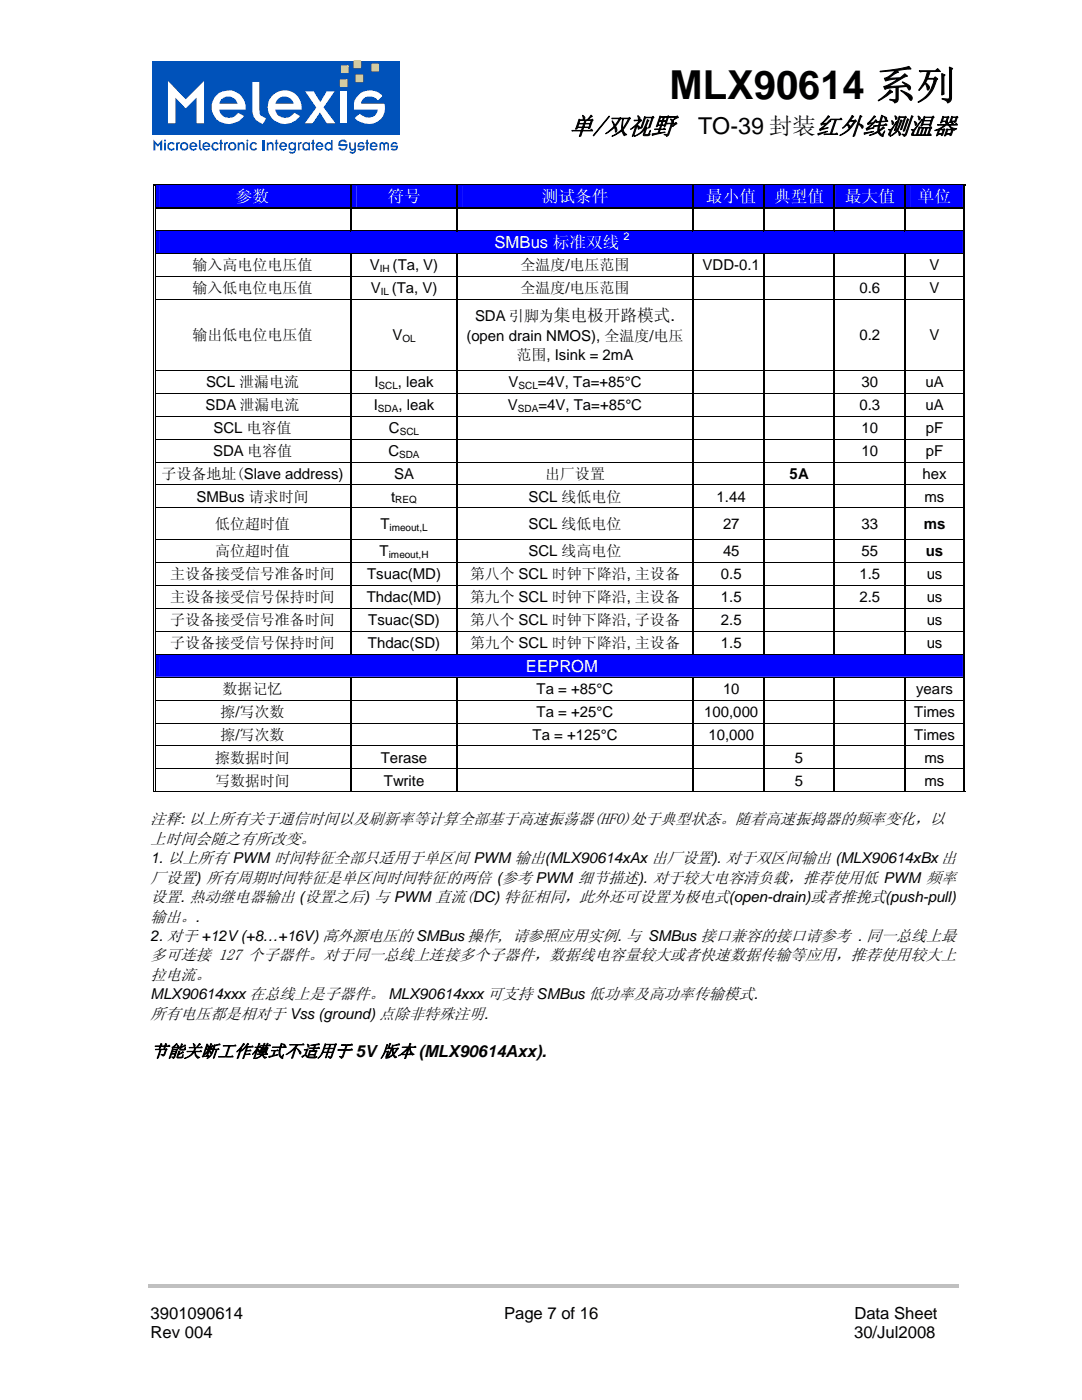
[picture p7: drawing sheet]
<svg xmlns="http://www.w3.org/2000/svg" width="216mm" height="279mm" viewBox="0 0 216 279" stroke-linecap="round" stroke-linejoin="round" font-family="sans-serif">
<path d="M29.5 256.3h161.8v.7h-161.8z" fill="#c0c0c0"/>
<g fill="#fff">
<path d="M34 16.3l3.5 3.7 3.6-3.7v8.2h-1.5v-4.9l-2.1 2.1-2-2.1v4.9h-1.5z" fill-rule="evenodd"/>
<path d="M43.4 19.2a3.3 3.3 0 0 1 3.9-.7 3.3 3.3 0 0 1 1.9 3.4h-5.2a2.05 2.05 0 0 0 1.6 1.6 2.05 2.05 0 0 0 2.2-.9l1.1 .6a3.5 3.5 0 0 1-6.1-.6 3.1 3.1 0 0 1 .6-3.4zM44.6 19.7l-.6 1.1h3.7a1.91 1.91 0 0 0-3.1-1.1z" fill-rule="evenodd"/>
<path d="M50.5 16.5h1.4v5.6a1.51 1.51 0 0 0 1.3 1.5l-.6 1.2-.5-.3a2.44 2.44 0 0 1-1.6-2.2z" fill-rule="evenodd"/>
<path d="M54.2 19.4a3.4 3.4 0 0 1 3.9-1 3.4 3.4 0 0 1 2.1 3.5h-5.2a2.05 2.05 0 0 0 1.6 1.6 2.05 2.05 0 0 0 2.1-.9l1.2 .6a3.6 3.6 0 0 1-6.2-.5 3.3 3.3 0 0 1 .5-3.3zM55.7 19.7l-.5 .5-.2 .6h3.6a1.91 1.91 0 0 0-2.9-1.1z" fill-rule="evenodd"/>
<path d="M60.8 18.3h1.7l1.3 2.1 1.3-2.1h1.5l-2.1 3.1 2.2 3.1h-1.7l-1.2-2.1-1.5 2.1h-1.5l2.2-3z" fill-rule="evenodd"/>
<path d="M71.2 19.1a3.5 3.5 0 0 1 4.8 .2l-.9 .8a1.93 1.93 0 0 0-3.2 .1l-.2 .6h4.6a3.2 3.2 0 0 1-1.1 3.4 3.2 3.2 0 0 1-3.6 .1l-1.1-.7 1.1-.9a2.01 2.01 0 0 0 3.4-.4v-.3h-4.6a3.1 3.1 0 0 1 .8-2.9z" fill-rule="evenodd"/>
</g>
<path d="M67.7 18.3h1.4v6.2h-1.4z" fill="#fff"/>
<path d="M30.4 12.2h49.3v14.7h-49.3z" fill="#0052ba"/>
<g fill="#fff">
<path d="M33.5 16.2l3.6 3.6 3.6-3.6v8.4h-1.5v-5.1l-2.1 2.2-2.1-2.2v5.1h-1.5z" fill-rule="evenodd"/>
<path d="M43.2 19a3.4 3.4 0 0 1 3.9-.6 3.4 3.4 0 0 1 1.9 3.5h-5.2a2.01 2.01 0 0 0 1.6 1.6 2.01 2.01 0 0 0 2.1-1l1.2 .7a3.6 3.6 0 0 1-6-.1 3.3 3.3 0 0 1 .5-4.1zM44.2 19.8l-.4 .9h3.6a1.97 1.97 0 0 0-3.2-.9z" fill-rule="evenodd"/>
<path d="M50.4 16.3h1.3l.1 6.4 .2 .4 1.1 .5-.6 1.2-.5-.3a2.48 2.48 0 0 1-1.6-2.2z" fill-rule="evenodd"/>
<path d="M54.1 19.4a3.4 3.4 0 0 1 4-1.1 3.4 3.4 0 0 1 2.1 3.6h-5.3a2.07 2.07 0 0 0 1.7 1.6 2.07 2.07 0 0 0 2.1-1l1.2 .7a3.5 3.5 0 0 1-4.2 1.3 3.5 3.5 0 0 1-2.2-3.7l.1-.7zM55.4 19.8l-.5 .9h3.7a1.89 1.89 0 0 0-3.2-.9z" fill-rule="evenodd"/>
<path d="M60.9 18.2h1.7l1.3 2.2 1.3-2.2h1.6l-2.2 3.2 2.4 3.2h-1.8l-1.4-2.2-1.4 2.2h-1.6l2.3-3.1z" fill-rule="evenodd"/>
<path d="M71.9 18.6a3.4 3.4 0 0 1 4.4 .6l-.9 .9a1.95 1.95 0 0 0-3.3 .3v.3h4.7a3.3 3.3 0 0 1-1.3 3.5 3.3 3.3 0 0 1-3.6 .1l-.7-.3-.4-.4 1-.9a2.14 2.14 0 0 0 3.3-.1l.3-.7h-4.7a2.96 2.96 0 0 1 1.2-3.3z" fill-rule="evenodd"/>
</g>
<path d="M67.9 18.2h1.4v6.4h-1.4z" fill="#fff"/>
<path d="M67.9 15.9h1.4v1.4h-1.4z" fill="#fad716"/>
<path d="M67.9 15.9h1.4v1.4h-1.4z" fill="none" stroke="#fad716" stroke-width=".2"/>
<path d="M68.1 13.1h1.4v1.4h-1.4z" fill="#fad716"/>
<path d="M68.1 13.1h1.4v1.4h-1.4z" fill="none" stroke="#fad716" stroke-width=".2"/>
<path d="M71 15h1.4v1.3h-1.4z" fill="#fad716"/>
<path d="M71 15h1.4v1.3h-1.4z" fill="none" stroke="#fad716" stroke-width=".2"/>
<path d="M74.2 12.8h1.3v1.4h-1.3z" fill="#fad716"/>
<path d="M74.2 12.8h1.3v1.4h-1.3z" fill="none" stroke="#fad716" stroke-width=".2"/>
<path d="M70.6 12.2h1.4v1.3h-1.4z" fill="#fad716"/>
<path d="M70.6 12.2h1.4v1.3h-1.4z" fill="none" stroke="#fad716" stroke-width=".2"/>
<g fill="#0052ba">
<path d="M30.6 27.9l.9 .9 .9-.9v2.1h-.4v-1.3l-.5 .6-.5-.6v1.3h-.4z" fill-rule="evenodd"/>
<path d="M32.8 28.4h.3v1.6h-.3zM32.9 27.9h.2l-.1 .4-.2-.1z" fill-rule="evenodd"/>
<path d="M33.6 28.6a.76 .76 0 0 1 1.2 .1l-.4 .1a.4 .4 0 0 0-.4-.1 .4 .4 0 0 0-.3 .3v.4a.46 .46 0 0 0 .4 .4 .46 .46 0 0 0 .5-.3l.2 .2-.1 .2a.82 .82 0 0 1-1.3-.4v-.6z" fill-rule="evenodd"/>
<path d="M35.2 28.4h.3v.2l.1-.3h.3l-.1 .4h-.1l-.2 .1v1.2h-.3z" fill-rule="evenodd"/>
<path d="M35.9 29.2a.86 .86 0 0 1 1.7 0 .86 .86 0 0 1-1.7 0zM36.3 28.9v.5l.1 .2a.55 .55 0 0 0 .8-.2l-.1-.5a.46 .46 0 0 0-.8 0z" fill-rule="evenodd"/>
<path d="M38 28.6a.83 .83 0 0 1 .9-.1 .83 .83 0 0 1 .5 .8h-1.3a.51 .51 0 0 0 .4 .4 .51 .51 0 0 0 .5-.2l.3 .2a.86 .86 0 0 1-1.3 .2 .86 .86 0 0 1 0-1.3zM38.3 28.7l-.2 .4h.9a.45 .45 0 0 0-.7-.4z" fill-rule="evenodd"/>
<path d="M39.7 27.9h.3v1.7l.3 .2-.1 .3-.5-.5z" fill-rule="evenodd"/>
<path d="M40.6 28.6a.88 .88 0 0 1 .9-.1 .88 .88 0 0 1 .5 .8h-1.3a.48 .48 0 0 0 .4 .5 .48 .48 0 0 0 .5-.3l.3 .2-.2 .2a.84 .84 0 0 1-1.3-.4v-.6zM40.9 28.7l-.2 .4h.9a.45 .45 0 0 0-.7-.4z" fill-rule="evenodd"/>
<path d="M42.4 28.6l.1-.1a.88 .88 0 0 1 1.2 .2l-.3 .2a.49 .49 0 0 0-.8 0 .49 .49 0 0 0 .1 .7 .42 .42 0 0 0 .7-.1l.3 .2a.86 .86 0 0 1-1.3 .1 .86 .86 0 0 1 0-1.2z" fill-rule="evenodd"/>
<path d="M43.9 27.9h.3v.5h.3v.3h-.3v1.3h-.3v-1.3h-.1v-.3h.1z" fill-rule="evenodd"/>
<path d="M44.7 28.4h.3v.2l.2-.3 .3 .1-.1 .3h-.1l-.3 .1v1.2h-.3z" fill-rule="evenodd"/>
<path d="M45.5 29.2a.85 .85 0 0 1 1.7 0 .85 .85 0 0 1-1.7 0zM45.9 28.9v.2a.45 .45 0 0 0 .3 .6 .45 .45 0 0 0 .6-.3v-.4a.47 .47 0 0 0-.4-.4 .47 .47 0 0 0-.5 .3z" fill-rule="evenodd"/>
<path d="M47.4 28.4l.4 .1a.57 .57 0 0 1 1 .2v1.3h-.3v-1.2a.4 .4 0 0 0-.4-.1 .4 .4 0 0 0-.3 .3v1h-.4z" fill-rule="evenodd"/>
<path d="M49.2 28.4h.3v1.6h-.3zM49.3 27.9h.3l-.2 .4-.2-.2z" fill-rule="evenodd"/>
<path d="M50.1 28.6l.4-.3h.3l.5 .4-.3 .2a.5 .5 0 0 0-.7 0 .5 .5 0 0 0 0 .7 .5 .5 0 0 0 .7-.1l.3 .2a.86 .86 0 0 1-1.2 .2 .86 .86 0 0 1 0-1.3z" fill-rule="evenodd"/>
</g>
<path d="M52.7 27.9v2.1" fill="none" stroke="#0052ba" stroke-width=".4"/>
<g fill="#0052ba">
<path d="M53.2 28.4l.4 .1a.57 .57 0 0 1 1 .2v1.3h-.3v-1.1a.43 .43 0 0 0-.7 .1v1h-.4z" fill-rule="evenodd"/>
<path d="M55 27.9h.3v.5h.2v.3h-.2v1.3h-.3v-1.3h-.2z" fill-rule="evenodd"/>
<path d="M55.9 28.6a.81 .81 0 0 1 1-.2 .81 .81 0 0 1 .4 .9h-1.2l.1 .3a.47 .47 0 0 0 .8-.1l.2 .2a.86 .86 0 0 1-1.2 .1 .86 .86 0 0 1-.1-1.2zM56.3 28.7l-.2 .4h.8l-.2-.4z" fill-rule="evenodd"/>
<path d="M57.6 28.7a.7 .7 0 0 1 1.1-.1v-.2h.4v1.5a.78 .78 0 0 1-.6 .8 .78 .78 0 0 1-.9-.4l.3-.1 .1 .1h.5l.2-.2v-.3a.69 .69 0 0 1-1.1-.3zM58 28.7l-.1 .3v.5a.43 .43 0 0 0 .5 .2 .43 .43 0 0 0 .3-.3l-.1-.7z" fill-rule="evenodd"/>
<path d="M59.5 28.4h.3v.2l.1-.3 .4 .1-.2 .3h-.1l-.2 .1v1.2h-.3z" fill-rule="evenodd"/>
<path d="M60.4 28.7l.5-.4 .5 .1 .1 .2v-.2h.3v1.6l-.4-.1a.68 .68 0 0 1-1.1-.4zM60.8 28.7l-.2 .3v.4a.49 .49 0 0 0 .8 .1 .49 .49 0 0 0-.1-.8z" fill-rule="evenodd"/>
<path d="M62.3 27.9h.3v.5h.2v.3h-.2v1.3h-.3v-1.3h-.2v-.3h.2z" fill-rule="evenodd"/>
<path d="M63.2 28.6a.81 .81 0 0 1 .9-.1 .81 .81 0 0 1 .5 .8h-1.2l.1 .4 .4 .1 .3-.3 .3 .2-.2 .2a.86 .86 0 0 1-1.2-.1 .86 .86 0 0 1 .1-1.2zM63.4 28.9v.2h.8l-.3-.4h-.3z" fill-rule="evenodd"/>
<path d="M65.1 28.5l.2-.2h.4l.4 .3v-.7h.3v2.1h-.3l-.1-.1-.5 .2-.6-.4-.1-.8zM65.1 29v.4a.47 .47 0 0 0 .7 .2 .47 .47 0 0 0 .2-.6 .47 .47 0 0 0-.7-.2z" fill-rule="evenodd"/>
<path d="M67.7 28.2l.2-.2a.87 .87 0 0 1 1.1 0l.3 .3-.4 .2a.54 .54 0 0 0-.6-.3 .54 .54 0 0 0-.4 .5h1.4a1.01 1.01 0 0 1-.5 1.3 1.01 1.01 0 0 1-1.3-.5l.3-.1 .4 .3h.5l.3-.6h-1.5z" fill-rule="evenodd"/>
<path d="M69.7 28.4h.3v1.1a.43 .43 0 0 0 .7 0v-1.1h.3v1.8l-.4 .4a.69 .69 0 0 1-.9-.3l.3-.1 .1 .1h.4l.2-.4a.56 .56 0 0 1-.6 .2 .56 .56 0 0 1-.4-.5z" fill-rule="evenodd"/>
<path d="M71.5 28.6l.4-.3h.4l.4 .4-.3 .2-.1-.2h-.4l-.3 .4h1.2a.84 .84 0 0 1-.5 .9 .84 .84 0 0 1-1-.2l.3-.2a.5 .5 0 0 0 .8-.2h-1.1z" fill-rule="evenodd"/>
<path d="M73.1 27.9h.3v.5h.2v.3h-.2v1.3h-.3v-1.3h-.2v-.3h.2z" fill-rule="evenodd"/>
<path d="M74 28.6a.88 .88 0 0 1 .9-.1 .88 .88 0 0 1 .5 .8h-1.3a.51 .51 0 0 0 .4 .4 .51 .51 0 0 0 .5-.2l.3 .2-.2 .2a.84 .84 0 0 1-1.3-.4v-.6zM74.3 28.7l-.2 .4h.9a.45 .45 0 0 0-.7-.4z" fill-rule="evenodd"/>
<path d="M75.8 28.6a.47 .47 0 0 1 .5-.3 .47 .47 0 0 1 .4 .4 .49 .49 0 0 1 .5-.4 .49 .49 0 0 1 .4 .4v1.3h-.3v-1.3h-.2l-.3 .2v1.1h-.3v-1.2l-.2-.1-.3 .1v1.2h-.3z" fill-rule="evenodd"/>
<path d="M78.2 28.6a.77 .77 0 0 1 1.1 .1l-.2 .2-.2-.2h-.4l-.2 .4h1.1a.79 .79 0 0 1-.4 .9 .79 .79 0 0 1-1-.2l.3-.3a.43 .43 0 0 0 .4 .3 .43 .43 0 0 0 .4-.4h-1.2v-.4z" fill-rule="evenodd"/>
</g>
<g fill="#00f">
<path d="M31 37h38.9v4.3h-38.9z"/>
<path d="M31.9 37h37v4.3h-37z"/>
<path d="M70.2 37h20.9v4.3h-20.9z"/>
<path d="M71.2 37h18.9v4.3h-18.9z"/>
<path d="M91.3 37h46.9v4.3h-46.9z"/>
<path d="M92.4 37h44.7v4.3h-44.7z"/>
<path d="M138.4 37h13.9v4.3h-13.9z"/>
<path d="M139.4 37h11.8v4.3h-11.8z"/>
<path d="M152.5 37h13.9v4.3h-13.9z"/>
<path d="M153.5 37h11.9v4.3h-11.9z"/>
<path d="M166.6 37h13.9v4.3h-13.9z"/>
<path d="M167.7 37h11.8v4.3h-11.8z"/>
<path d="M180.7 37h11.4v4.3h-11.4z"/>
<path d="M181.8 37h9.4v4.3h-9.4z"/>
</g>
<g fill="#000">
<path d="M30.5 37h.2zM30.9 37h.1zM69.9 36.8h.3v.2h-.3zM91.1 36.8h.2v.2h-.2zM138.2 36.8h.2v.2h-.2zM152.3 36.8h.2v.2h-.2zM166.4 36.8h.2v.2h-.2zM180.5 36.8h.2v.2h-.2zM192.1 37h.2zM192.1 36.8h.5v.2h-.5zM192.4 37h.2zM30.5 41.3h.2v.3h-.2z"/>
<path d="M30.9 41.3h.1v.3h-.1zM69.9 41.3h.3v.3h-.3zM91.1 41.3h.2v.3h-.2zM138.2 41.3h.2v.3h-.2zM152.3 41.3h.2v.3h-.2zM166.4 41.3h.2v.3h-.2zM180.5 41.3h.2v.3h-.2zM192.1 41.3h.2v.3h-.2zM192.4 41.3h.2v.3h-.2z"/>
</g>
<g fill="none" stroke="#000" stroke-width=".23">
<path d="M30.5 36.9h39.4M70.2 36.9h20.9M91.2 37v4.3M91.3 36.9h46.9M138.3 37v4.3M138.4 36.9h13.9M152.4 37v4.3M152.5 36.9h13.9M166.5 37v4.3M166.6 36.9h13.9M180.6 37v4.3M180.7 36.9h11.4"/>
<path d="M31 41.5h38.9M70.2 41.5h20.9M91.2 41.6v4.3M91.3 41.5h46.9M138.3 41.6v4.3M138.4 41.5h13.9M152.4 41.6v4.3M152.5 41.5h13.9M166.5 41.6v4.3M166.6 41.5h13.9M180.6 41.6v4.3M180.7 41.5h11.4"/>
</g>
<path d="M31 37h38.9M70.2 37h20.9M91.3 37h46.9M138.4 37h13.9M152.5 37h13.9M166.6 37h13.9M180.7 37h11.4" fill="none" stroke="#00f" stroke-width=".2"/>
<path d="M30.6 37v4.3M30.9 37v4.3M192.2 37v4.3M192.5 37v4.3M30.6 41.6v4.3M30.9 41.6v4.3M192.2 41.6v4.3M192.5 41.6v4.3" fill="none" stroke="#000" stroke-width=".2"/>
<path d="M70 37v4.3M70 41.6v4.3" fill="none" stroke="#000" stroke-width=".25"/>
<g fill="#00f">
<path d="M31 46.2h161.1v4.3h-161.1z"/>
<path d="M31.9 46.2h159.3v4.3h-159.3z"/>
</g>
<g fill="#000">
<path d="M30.5 45.9h.2v.3h-.2zM30.5 50.5h.2v.2h-.2zM30.5 55.1h.2v.1h-.2zM30.5 59.7h.2v.1h-.2zM30.9 45.9h.1v.3h-.1zM30.9 50.5h.1v.2h-.1zM30.9 55.1h.1v.1h-.1zM30.9 59.7h.1v.1h-.1zM192.1 45.9h.2v.3h-.2zM192.1 50.5h.2v.2h-.2zM192.1 55.1h.2v.1h-.2zM192.1 59.7h.2v.1h-.2z"/>
<path d="M192.4 45.9h.2v.3h-.2zM192.4 50.5h.2v.2h-.2zM192.4 55.1h.2v.1h-.2zM192.4 59.7h.2v.1h-.2zM30.5 73.8h.2v.2h-.2zM30.5 78.4h.2v.1h-.2zM30.9 73.8h.1v.2h-.1zM30.9 78.4h.1v.1h-.1zM192.1 73.8h.2v.2h-.2zM192.1 78.4h.2v.1h-.2zM192.4 73.8h.2v.2h-.2zM192.4 78.4h.2v.1h-.2z"/>
<path d="M30.5 83h.2v.1h-.2zM30.5 87.5h.2v.2h-.2zM30.5 92.1h.2v.2h-.2zM30.5 96.7h.2v.2h-.2zM30.9 83h.1v.1h-.1zM30.9 87.5h.1v.2h-.1zM30.9 92.1h.1v.2h-.1zM30.9 96.7h.1v.2h-.1zM192.1 83h.2v.1h-.2zM192.1 87.5h.2v.2h-.2zM192.1 92.1h.2v.2h-.2zM192.1 96.7h.2v.2h-.2z"/>
<path d="M192.4 83h.2v.1h-.2zM192.4 87.5h.2v.2h-.2zM192.4 92.1h.2v.2h-.2zM192.4 96.7h.2v.2h-.2zM30.5 101.3h.2v.2h-.2zM30.5 107.6h.2v.1h-.2zM30.5 112.2h.2v.1h-.2zM30.5 116.7h.2v.2h-.2zM30.9 101.3h.1v.2h-.1zM30.9 107.6h.1v.1h-.1zM30.9 112.2h.1v.1h-.1zM30.9 116.7h.1v.2h-.1z"/>
<path d="M192.1 101.3h.2v.2h-.2zM192.1 107.6h.2v.1h-.2zM192.1 112.2h.2v.1h-.2zM192.1 116.7h.2v.2h-.2zM192.4 101.3h.2v.2h-.2zM192.4 107.6h.2v.1h-.2zM192.4 112.2h.2v.1h-.2zM192.4 116.7h.2v.2h-.2zM30.5 121.3h.2v.2h-.2zM30.5 125.9h.2v.1h-.2zM30.9 121.3h.1v.2h-.1zM30.9 125.9h.1v.1h-.1z"/>
<path d="M192.1 121.3h.2v.2h-.2zM192.1 125.9h.2v.1h-.2zM192.4 121.3h.2v.2h-.2zM192.4 125.9h.2v.1h-.2z"/>
</g>
<g fill="none" stroke="#000" stroke-width=".23">
<path d="M31 46h161.1M91.2 50.7v4.4M91.2 55.2v4.5M91.2 59.8v14M138.3 50.7v4.4M138.3 55.2v4.5M138.3 59.8v14M152.4 50.7v4.4M152.4 55.2v4.5M152.4 59.8v14M166.5 50.7v4.4M166.5 55.2v4.5"/>
<path d="M166.5 59.8v14M180.6 50.7v4.4M180.6 55.2v4.5M180.6 59.8v14M91.2 74v4.4M91.2 78.5v4.5M138.3 74v4.4M138.3 78.5v4.5M152.4 74v4.4M152.4 78.5v4.5M166.5 74v4.4M166.5 78.5v4.5"/>
<path d="M180.6 74v4.4M180.6 78.5v4.5M91.2 83.1v4.4M91.2 87.7v4.4M91.2 92.3v4.4M91.2 96.9v4.4M138.3 83.1v4.4M138.3 87.7v4.4M138.3 92.3v4.4M138.3 96.9v4.4M152.4 83.1v4.4M152.4 87.7v4.4"/>
<path d="M152.4 92.3v4.4M152.4 96.9v4.4M166.5 83.1v4.4M166.5 87.7v4.4M166.5 92.3v4.4M166.5 96.9v4.4M180.6 83.1v4.4M180.6 87.7v4.4M180.6 92.3v4.4M180.6 96.9v4.4M91.2 101.5v6.1M91.2 107.7v4.5"/>
<path d="M91.2 112.3v4.4M91.2 116.9v4.4M138.3 101.5v6.1M138.3 107.7v4.5M138.3 112.3v4.4M138.3 116.9v4.4M152.4 101.5v6.1M152.4 107.7v4.5M152.4 112.3v4.4M152.4 116.9v4.4M166.5 101.5v6.1M166.5 107.7v4.5"/>
<path d="M166.5 112.3v4.4M166.5 116.9v4.4M180.6 101.5v6.1M180.6 107.7v4.5M180.6 112.3v4.4M180.6 116.9v4.4M91.2 121.5v4.4M91.2 126v4.5M138.3 121.5v4.4M138.3 126v4.5M152.4 121.5v4.4M152.4 126v4.5"/>
<path d="M166.5 121.5v4.4M166.5 126v4.5M180.6 121.5v4.4M180.6 126v4.5"/>
</g>
<path d="M31 46.2h161.1" fill="none" stroke="#00f" stroke-width=".2"/>
<g fill="none" stroke="#000" stroke-width=".2">
<path d="M30.6 46.2v4.3M30.6 50.7v4.4M30.6 55.2v4.5M30.6 59.8v14M30.9 46.2v4.3M30.9 50.7v4.4M30.9 55.2v4.5M30.9 59.8v14M31 50.6h161.1M31 55.2h161.1M31 59.7h161.1M192.2 46.2v4.3"/>
<path d="M192.2 50.7v4.4M192.2 55.2v4.5M192.2 59.8v14M192.5 46.2v4.3M192.5 50.7v4.4M192.5 55.2v4.5M192.5 59.8v14M30.6 74v4.4M30.6 78.5v4.5M30.9 74v4.4M30.9 78.5v4.5M31 73.9h161.1"/>
<path d="M31 78.5h161.1M192.2 74v4.4M192.2 78.5v4.5M192.5 74v4.4M192.5 78.5v4.5M30.6 83.1v4.4M30.6 87.7v4.4M30.6 92.3v4.4M30.6 96.9v4.4M30.9 83.1v4.4M30.9 87.7v4.4M30.9 92.3v4.4"/>
<path d="M30.9 96.9v4.4M31 83h161.1M31 87.6h161.1M31 92.2h161.1M31 96.8h161.1M192.2 83.1v4.4M192.2 87.7v4.4M192.2 92.3v4.4M192.2 96.9v4.4M192.5 83.1v4.4M192.5 87.7v4.4M192.5 92.3v4.4"/>
<path d="M192.5 96.9v4.4M30.6 101.5v6.1M30.6 107.7v4.5M30.6 112.3v4.4M30.6 116.9v4.4M30.9 101.5v6.1M30.9 107.7v4.5M30.9 112.3v4.4M30.9 116.9v4.4M31 101.4h161.1M31 107.7h161.1M31 112.2h161.1"/>
<path d="M31 116.8h161.1M192.2 101.5v6.1M192.2 107.7v4.5M192.2 112.3v4.4M192.2 116.9v4.4M192.5 101.5v6.1M192.5 107.7v4.5M192.5 112.3v4.4M192.5 116.9v4.4M30.6 121.5v4.4M30.6 126v4.5M30.9 121.5v4.4"/>
<path d="M30.9 126v4.5M31 121.4h161.1M31 126h161.1M192.2 121.5v4.4M192.2 126v4.5M192.5 121.5v4.4M192.5 126v4.5"/>
</g>
<g fill="none" stroke="#000" stroke-width=".25">
<path d="M70 50.7v4.4M70 55.2v4.5M70 59.8v14M70 74v4.4M70 78.5v4.5M70 83.1v4.4M70 87.7v4.4M70 92.3v4.4M70 96.9v4.4M70 101.5v6.1M70 107.7v4.5M70 112.3v4.4"/>
<path d="M70 116.9v4.4M70 121.5v4.4M70 126v4.5"/>
</g>
<g fill="#00f">
<path d="M31 130.6h161.1v4.5h-161.1z"/>
<path d="M31.9 130.9h159.3v3.8h-159.3z"/>
</g>
<g fill="#000">
<path d="M30.5 130.5h.2v.1h-.2zM30.5 135.1h.2v.1h-.2zM30.5 139.6h.2v.2h-.2zM30.9 130.5h.1v.1h-.1zM30.9 135.1h.1v.1h-.1zM30.9 139.6h.1v.2h-.1zM192.1 130.5h.2v.1h-.2zM192.1 135.1h.2v.1h-.2zM192.1 139.6h.2v.2h-.2zM192.4 130.5h.2v.1h-.2zM192.4 135.1h.2v.1h-.2zM192.4 139.6h.2v.2h-.2z"/>
<path d="M30.5 144.2h.2v.2h-.2zM30.5 148.8h.2v.1h-.2zM30.5 153.4h.2v.1h-.2zM30.9 144.2h.1v.2h-.1zM30.9 148.8h.1v.1h-.1zM30.9 153.4h.1v.1h-.1zM192.1 144.2h.2v.2h-.2zM192.1 148.8h.2v.1h-.2zM192.1 153.4h.2v.1h-.2zM192.1 158h.5v.1h-.5zM192.4 144.2h.2v.2h-.2zM192.4 148.8h.2v.1h-.2z"/>
<path d="M192.4 153.4h.2v.1h-.2z"/>
</g>
<g fill="none" stroke="#000" stroke-width=".2">
<path d="M30.6 130.6v4.5M30.6 135.2v4.4M30.6 139.8v4.4M30.9 130.6v4.5M30.9 135.2v4.4M30.9 139.8v4.4M31 130.6h161.1M31 135.1h161.1M31 139.7h161.1M192.2 130.6v4.5M192.2 135.2v4.4M192.2 139.8v4.4"/>
<path d="M192.5 130.6v4.5M192.5 135.2v4.4M192.5 139.8v4.4M30.5 158h161.6M30.6 144.4v4.4M30.6 148.9v4.5M30.6 153.5v4.5M30.9 144.4v4.4M30.9 148.9v4.5M30.9 153.5v4.5M31 144.3h161.1M31 148.9h161.1"/>
<path d="M31 153.5h161.1M192.2 144.4v4.4M192.2 148.9v4.5M192.2 153.5v4.5M192.5 144.4v4.4M192.5 148.9v4.5M192.5 153.5v4.5"/>
</g>
<path d="M70 135.2v4.4M70 139.8v4.4M70 144.4v4.4M70 148.9v4.5M70 153.5v4.5" fill="none" stroke="#000" stroke-width=".25"/>
<g fill="none" stroke="#000" stroke-width=".23">
<path d="M91.2 135.2v4.4M91.2 139.8v4.4M138.3 135.2v4.4M138.3 139.8v4.4M152.4 135.2v4.4M152.4 139.8v4.4M166.5 135.2v4.4M166.5 139.8v4.4M180.6 135.2v4.4M180.6 139.8v4.4M91.2 144.4v4.4M91.2 148.9v4.5"/>
<path d="M91.2 153.5v4.5M138.3 144.4v4.4M138.3 148.9v4.5M138.3 153.5v4.5M152.4 144.4v4.4M152.4 148.9v4.5M152.4 153.5v4.5M166.5 144.4v4.4M166.5 148.9v4.5M166.5 153.5v4.5M180.6 144.4v4.4M180.6 148.9v4.5"/>
<path d="M180.6 153.5v4.5"/>
</g>
<text font-size="8" x="133.6" y="19.7">MLX90614 系列</text>
<text font-size="4.9" x="113.6" y="26.8">单/双视野</text>
<text font-size="4.6" x="139.3" y="26.8">TO-39 封装红外线测温器</text>
<text font-size="3.5" x="30.1" y="210.9">节能关断工作模式不适用于 5V版本 (MLX90614Axx).</text>
<g font-size="3.3" fill="#fff">
<text x="47.1" y="40.3">参数</text>
<text x="77.3" y="40.3">符号</text>
<text x="108.1" y="40.3">测试条件</text>
<text x="140.9" y="40.3">最小值</text>
<text x="154.5" y="40.3">典型值</text>
<text x="168.6" y="40.3">最大值</text>
<text x="183.2" y="40.3">单位</text>
<text x="98.7" y="49.5">SMBus 标准双线</text>
<text x="104.9" y="134">EEPROM</text>
</g>
<g font-size="3.3">
<text x="30.1" y="263.1">3901090614</text>
<text x="100.6" y="263.1">Page 7 of 16</text>
<text x="170.5" y="263.1">Data Sheet</text>
<text x="30.1" y="267">Rev 004</text>
<text x="170.5" y="267">30/Jul2008</text>
</g>
<g font-size="3.2">
<text x="30.1" y="164.5">注释: 以上所有关于通信时间以及刷新率等计算全部基于高速振荡器(HFO)处于典型状态。随着高速振捣器的频率变化，以</text>
<text x="30.1" y="168.4">上时间会随之有所改变。</text>
<text x="30.1" y="176.2">厂设置) 所有周期时间特征是单区间时间特征的两倍 (参考 PWM 细节描述). 对于较大电容清负载，推荐使用低 PWM 频率</text>
<text x="30.1" y="180">设置. 热动继电器输出 (设置之后) 与 PWM 直流(DC) 特征相同，此外还可设置为极电式(open-drain)或者推挽式(push-pull)</text>
<text x="30.1" y="183.9">输出。.</text>
<text x="30.1" y="191.7">多可连接 127 个子器件。对于同一总线上连接多个子器件，数据线电容量较大或者快速数据传输等应用，推荐使用较大上</text>
<text x="30.1" y="195.5">拉电流。</text>
<text x="30.1" y="203.3">所有电压都是相对于 Vss (ground) 点除非特殊注明.</text>
</g>
<g font-size="3">
<text x="38.4" y="53.9">输入高电位电压值</text>
<text x="73.8" y="53.9">V</text>
<text x="78.3" y="53.9">(Ta, V)</text>
<text x="103.9" y="53.9">全温度/电压范围</text>
<text x="140.2" y="53.9">VDD-0.1</text>
<text x="185.5" y="53.9">V</text>
<text x="38.4" y="58.5">输入低电位电压值</text>
<text x="74" y="58.5">V</text>
<text x="78.2" y="58.5">(Ta, V)</text>
<text x="103.9" y="58.5">全温度/电压范围</text>
<text x="171.5" y="58.5">0.6</text>
<text x="185.5" y="58.5">V</text>
<text x="94.8" y="64.1">SDA 引脚为集电极开路模式.</text>
<text x="38.4" y="67.8">输出低电位电压值</text>
<text x="78.3" y="67.9">V</text>
<text x="93.1" y="68.1">(open drain NMOS), 全温度/电压</text>
<text x="103.1" y="71.9">范围, Isink = 2mA</text>
<text x="171.5" y="67.9">0.2</text>
<text x="185.5" y="67.9">V</text>
<text x="41.1" y="77.2">SCL 泄漏电流</text>
<text x="74.7" y="77.2">I</text>
<text x="79.4" y="77.2">, leak</text>
<text x="101.5" y="77.2">V</text>
<text x="107.3" y="77.2">=4V, Ta=+85°C</text>
<text x="171.9" y="77.2">30</text>
<text x="184.7" y="77.2">uA</text>
<text x="41" y="81.8">SDA 泄漏电流</text>
<text x="74.6" y="81.8">I</text>
<text x="79.5" y="81.8">, leak</text>
<text x="101.3" y="81.8">V</text>
<text x="107.4" y="81.8">=4V, Ta=+85°C</text>
<text x="171.5" y="81.8">0.3</text>
<text x="184.7" y="81.8">uA</text>
<text x="42.6" y="86.4">SCL 电容值</text>
<text x="77.6" y="86.4">C</text>
<text x="171.9" y="86.4">10</text>
<text x="184.7" y="86.4">pF</text>
<text x="32.2" y="95.5">子设备地址(Slave address)</text>
<text x="42.5" y="91">SDA 电容值</text>
<text x="77.5" y="91">C</text>
<text x="78.6" y="95.5">SA</text>
<text x="108.8" y="95.5">出厂设置</text>
<text x="157.5" y="95.5">5A</text>
<text x="171.9" y="91">10</text>
<text x="184.1" y="95.5">hex</text>
<text x="184.7" y="91">pF</text>
<text x="39.2" y="100.1">SMBus 请求时间</text>
<text x="78" y="100.1">t</text>
<text x="105.5" y="100.1">SCL 线低电位</text>
<text x="143" y="100.1">1.44</text>
<text x="184.5" y="100.1">ms</text>
<text x="42.9" y="105.5">低位超时值</text>
<text x="75.9" y="105.6">T</text>
<text x="105.5" y="105.5">SCL 线低电位</text>
<text x="144.3" y="105.6">27</text>
<text x="171.9" y="105.6">33</text>
<text x="184.3" y="105.6">ms</text>
<text x="42.9" y="111">高位超时值</text>
<text x="75.7" y="111">T</text>
<text x="105.5" y="111">SCL 线高电位</text>
<text x="144.3" y="111">45</text>
<text x="171.9" y="111">55</text>
<text x="184.7" y="111">us</text>
<text x="34" y="115.6">主设备接受信号准备时间</text>
<text x="73.3" y="115.6">Tsuac(MD)</text>
<text x="93.8" y="115.6">第八个 SCL 时钟下降沿, 主设备</text>
<text x="143.8" y="115.6">0.5</text>
<text x="171.5" y="115.6">1.5</text>
<text x="184.9" y="115.6">us</text>
<text x="34" y="120.1">主设备接受信号保持时间</text>
<text x="34" y="124.7">子设备接受信号准备时间</text>
<text x="73.2" y="120.2">Thdac(MD)</text>
<text x="73.5" y="124.7">Tsuac(SD)</text>
<text x="93.8" y="120.1">第九个 SCL 时钟下降沿, 主设备</text>
<text x="93.8" y="124.7">第八个 SCL 时钟下降沿, 子设备</text>
<text x="143.8" y="120.2">1.5</text>
<text x="143.8" y="124.7">2.5</text>
<text x="171.5" y="120.2">2.5</text>
<text x="184.9" y="120.2">us</text>
<text x="184.9" y="124.7">us</text>
<text x="34" y="129.3">子设备接受信号保持时间</text>
<text x="73.4" y="129.3">Thdac(SD)</text>
<text x="93.8" y="129.3">第九个 SCL 时钟下降沿, 主设备</text>
<text x="143.8" y="129.3">1.5</text>
<text x="184.9" y="129.3">us</text>
<text x="44" y="143">擦/写次数</text>
<text x="44.4" y="138.5">数据记忆</text>
<text x="107.1" y="138.5">Ta = +85°C</text>
<text x="107.1" y="143.1">Ta = +25°C</text>
<text x="140.5" y="143.1">100,000</text>
<text x="144.3" y="138.5">10</text>
<text x="182.4" y="143.1">Times</text>
<text x="182.8" y="138.5">years</text>
<text x="44" y="147.6">擦/写次数</text>
<text x="106.3" y="147.6">Ta = +125°C</text>
<text x="141.4" y="147.6">10,000</text>
<text x="182.4" y="147.6">Times</text>
<text x="42.9" y="152.2">擦数据时间</text>
<text x="76" y="152.2">Terase</text>
<text x="158.6" y="152.2">5</text>
<text x="184.5" y="152.2">ms</text>
<text x="42.9" y="156.8">写数据时间</text>
<text x="76.6" y="156.8">Twrite</text>
<text x="158.6" y="156.8">5</text>
<text x="184.5" y="156.8">ms</text>
<text x="30.1" y="172.3">1. 以上所有 PWM 时间特征全部只适用于单区间 PWM 输出(MLX90614xAx 出厂设置). 对于双区间输出 (MLX90614xBx出</text>
<text x="30.1" y="187.8">2. 对于 +12V (+8…+16V) 高外源电压的 SMBus 操作，请参照应用实例. 与 SMBus 接口兼容的接口请参考 . 同一总线上最</text>
<text x="30.1" y="199.4">MLX90614xxx 在总线上是子器件。 MLX90614xxx 可支持 SMBus 低功率及高功率传输模式.</text>
</g>
<text font-size="2.2" fill="#fff" x="124.4" y="47.9">2</text>
<g font-size="2">
<text x="75.8" y="54.3">IH</text>
<text x="76" y="58.8">IL</text>
<text x="80.3" y="68.2">OL</text>
<text x="75.5" y="77.6">SCL</text>
<text x="103.5" y="77.6">SCL</text>
<text x="75.4" y="82.1">SDA</text>
<text x="103.3" y="82.1">SDA</text>
<text x="79.8" y="86.7">SCL</text>
<text x="79.7" y="91.3">SDA</text>
<text x="78.9" y="100.5">REQ</text>
<text x="77.7" y="105.9">imeout,L</text>
<text x="77.6" y="111.3">imeout,H</text>
</g>
</svg>
